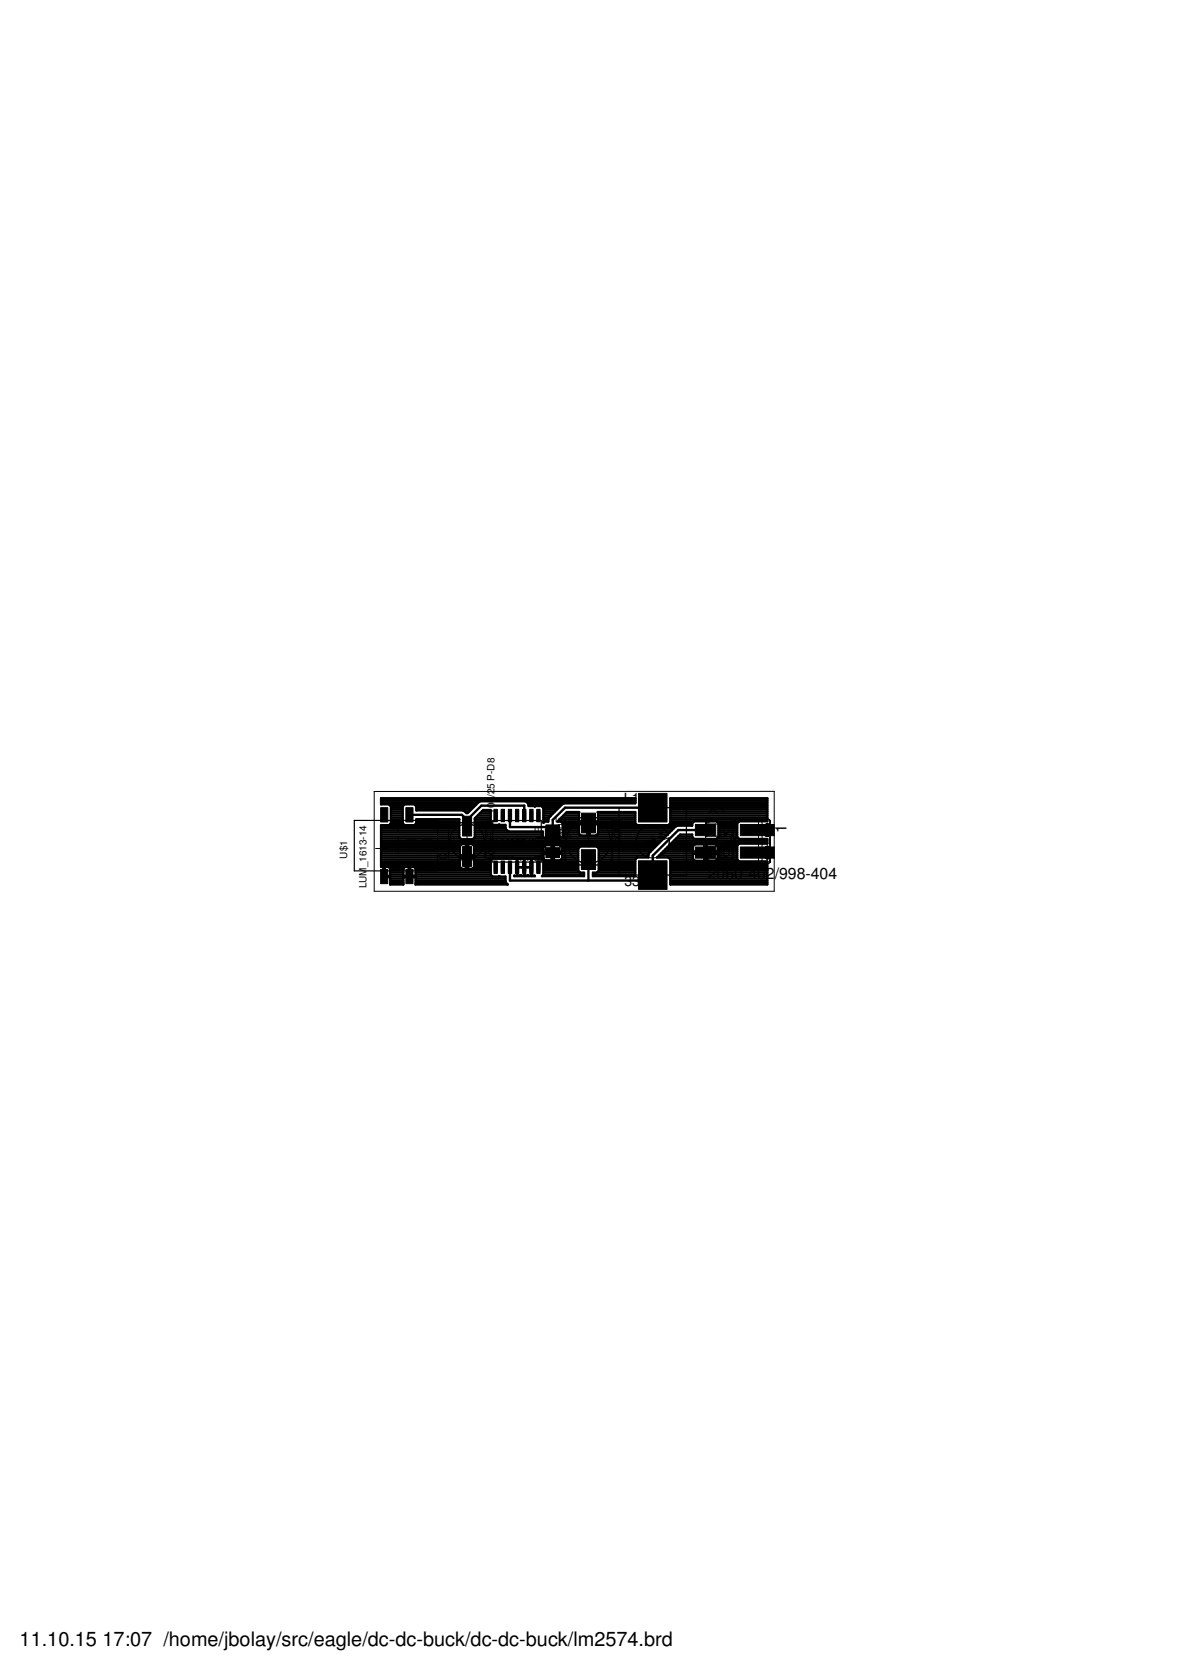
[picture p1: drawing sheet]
<svg xmlns="http://www.w3.org/2000/svg" width="210mm" height="297mm" viewBox="0 0 210 297" stroke-linecap="round" stroke-linejoin="round" font-family="sans-serif">
<g fill="#000" stroke="#000" stroke-width=".18">
<path d="M67.6 154.5h1.3v2.6h-1.3zM67.6 143.6h1.3v2.5h-1.3zM72.1 154.5h1.3v2.6h-1.3zM72.1 143.6h1.3v2.5h-1.3zM82.2 145.1h1.6v3.5h-1.6zM82.2 150.5h1.6v3.5h-1.6zM87.8 153.1h.6v2.2h-.6zM87.8 143.9h.6v2.2h-.6zM87.8 153.4h.5v1.5h-.5zM87.8 144.3h.5v1.5h-.5zM89.1 153.1h.6v2.2h-.6zM89.1 143.9h.6v2.2h-.6z"/>
<path d="M89.1 153.4h.5v1.5h-.5zM89.1 144.3h.5v1.5h-.5zM90.3 153.1h.6v2.2h-.6zM90.3 143.9h.6v2.2h-.6zM90.4 153.4h.5v1.5h-.5zM90.4 144.3h.5v1.5h-.5zM91.6 153.1h.6v2.2h-.6zM91.6 143.9h.6v2.2h-.6zM91.7 153.4h.5v1.5h-.5zM91.7 144.3h.5v1.5h-.5zM92.9 153.1h.6v2.2h-.6zM92.9 143.9h.6v2.2h-.6z"/>
<path d="M92.9 153.4h.5v1.5h-.5zM92.9 144.3h.5v1.5h-.5zM94.1 153.1h.6v2.2h-.6zM94.1 143.9h.6v2.2h-.6zM94.2 153.4h.5v1.5h-.5zM94.2 144.3h.5v1.5h-.5zM95.4 153.1h.6v2.2h-.6zM95.4 143.9h.6v2.2h-.6zM95.4 153.4h.5v1.5h-.5zM95.4 144.3h.5v1.5h-.5zM97 148.5h2.5v.7h-2.5zM97 147.8h2.5v.7h-2.5z"/>
<path d="M97 146.6h2.4v1.8h-2.4zM97 150.7h2.4v1.8h-2.4zM97.1 146.7h2.2v.7h-2.2zM97.1 151.7h2.2v.7h-2.2zM103.3 151h2.5v3.6h-2.5zM103.3 144.5h2.5v3.6h-2.5zM113.5 141h5.1v5.1h-5.1zM113.5 153h5.1v5.1h-5.1zM123.6 146.6h3.5v1.9h-3.5zM123.6 150.6h3.5v1.9h-3.5zM131.6 146.6h6v1.9h-6zM131.6 150.6h6v1.9h-6z"/>
</g>
<g fill="none" stroke="#000" stroke-width=".42">
<path d="M67.7 152.4h28.9M67.7 151.3h14M67.7 153.9h14M67.7 153.6h14M67.7 153.2h14M67.7 152.8h14M67.7 152.1h15.1M67.7 151.7h14M67.7 151h14M67.7 150.6h14M67.7 150.2h14.2M67.7 149.8h49.5"/>
<path d="M67.7 149.5h49.8M67.7 149.1h14.2M67.7 148.7h13.9M67.7 148.3h13.9M67.7 148h13.9M67.7 147.6h13.9M67.7 147.2h13.9M67.7 146.8h13.9M67.7 142.7h17.2M67.7 142.3h45.2M67.7 142h45.2M68.2 155.4h.2"/>
<path d="M68.2 155.1h.2M68.2 154.7h.2M68.2 154.3h.2M68.4 155.8h4.3M69.3 143.1h2.5M69.3 154.3h2.4M69.4 156.9h2.3M69.4 156.6h2.3M69.4 156.2h2.3M69.4 155.4h2.3M69.4 155.1h2.3M69.4 154.7h2.3"/>
<path d="M69.4 146.5h2.3M69.5 146.1h2.1M69.5 145.7h2.1M69.5 145.4h2.1M69.5 145h2.1M69.5 144.6h2.1M69.5 144.2h2.1M69.5 143.8h2.1M69.5 143.5h2.1M72.7 155.4h.2M72.7 155.1h.2M72.7 154.7h.2"/>
<path d="M72.7 154.3h.2M72.8 144.8h9.3l.9 1M73.8 143.1h10.8M73.8 154.3h8.1M73.9 156.9h16M73.9 156.6h15.9M73.9 156.2h15.9M73.9 155.4h13.3M73.9 155.1h13.3M73.9 154.7h13.3M73.9 146.5h7.7M74 146.1h7.6"/>
<path d="M74 145.7h7.6M74 143.8h9.8M74 143.5h10.2M81.7 152.4l.1 1.8 .2 .2 .8 .1v-4.4h-.8l-.2 .2-.1 1.8h2.6v-1.6l-.3-.4h-.8v4.4l.8-.1 .2-.2 .1-1.8M82.6 144.2h.8M82.8 151.3h.4M82.8 154.3h.4M82.8 153.9h.4M82.8 153.6h.4M82.8 153.2h.4M82.8 152.8h.4M82.8 151.7h.4"/>
<path d="M82.8 151h.4M82.8 150.6h.4M82.8 150.2h.4M83 145.8v1.2M83.2 152.1h13.4M84.1 154.3h3.1M84.2 150.2h32.6M84.2 149.1h33.7M84.3 151.3h12.3M84.3 153.9h2.9M84.3 153.6h2.9M84.3 153.2h2.9"/>
<path d="M84.3 152.8h2.9M84.3 151.7h13.7M84.3 151h12.3M84.3 150.6h12.3M84.4 146.1h2.8M84.4 148.7h12.1M84.4 148.3h12.1M84.4 148h12.1M84.4 147.6h5.7M84.4 147.2h5.5M84.4 146.8h5.4M84.4 146.5h3"/>
<path d="M84.4 145.7h2.8M84.5 145.4h2.7M84.9 145h2.3M85.3 144.6h1.9M85.7 144.2h1.5M87.2 152.8v2.7l.3 .3M87.5 152.5l-.3 .3M88.6 152.5l.1 .1 .1-.1M88.6 155.8h.2M89.9 152.5l.1 .1 .1-.1M91.2 152.5l.2 .2 .9-.1 .2 .1 .3-.1h.7l.3 .1 .3-.1 .9 .1 .2-.2M91.4 155.7h3.7l-.1-.1-.9 .1-.3-.1-.3 .1h-.7l-.3-.1-.2 .1h-.9"/>
<path d="M91.9 154.2h2.6M91.9 152.6v3.1M91.9 155.4h.1M91.9 155.1h.1M91.9 154.7h.1M91.9 154.3h.1M91.9 153.9h.1M91.9 153.6h.1M91.9 153.2h.1M91.9 152.8h.1M93.2 145v-1.8h-7.6l-2.6 2.6M93.2 152.6v3.1"/>
<path d="M93.2 155.4h.1M93.2 155.1h.1M93.2 154.7h.1M93.2 154.3h.1M93.2 153.9h.1M93.2 153.6h.1M93.2 153.2h.1M93.2 152.8h.1M93.8 142.7h19.1M94 143.1h5.8M94.4 152.6v3.1M94.4 155.4h.1"/>
<path d="M94.4 155.1h.1M94.4 154.7h.1M94.4 154.3h.1M94.4 153.9h.1M94.4 153.6h.1M94.4 153.2h.1M94.4 152.8h.1M96.2 152.5l.4 .3M96.4 143.5h3M96.6 146.1h.2M96.6 155.4h7.2M96.6 155.1h6.4"/>
<path d="M96.6 154.7h6.2M96.6 154.3h6.2M96.6 153.9h6.2M96.6 153.6h6.2M96.6 153.2h6.2M96.6 152.8h.2M96.6 145.7h.9M96.6 145.4h1M96.6 145h1.3M96.6 144.6h1.7M96.6 144.2h2.1M96.6 143.8h2.4"/>
<path d="M96.7 150.4l.3-.2h1v2.7l-1.2-.1-.2-.3v-.7h3.3l-.1 1-.3 .1h-1.1v-2.7l1.3 .1 .2 .3v.8h-3.3zM97.8 145.1h.1M98 152.4h.4M98 151.3h.4M98 152.8h.4M98 152.1h.4M98 151h.4M98 150.6h.4M98.4 151.7h4.4M99.4 145.7h3.5M99.7 146.1h4.7v2.4h-1.1l-.3-.2M99.7 152.8h3.1"/>
<path d="M99.8 145.4h3.1M99.9 150.6h3.1M99.9 152.4h2.9M99.9 151.3h2.9M99.9 152.1h2.9M99.9 151h2.9M100 148.7h18.3M100 148.3h3M100 148h2.9M100 147.6h2.9M100 147.2h2.9M100 146.8h2.9"/>
<path d="M100 146.5h4.4M100.1 145h2.8M100.5 144.6h2.4M102.9 146.1v-1.7h-2.1l-1.7 1.6h.6l.3 .4v2.3l-.3 .3h-2.9l-.3-.3v-.9h-6l-.5-.3-.2-.9h-2.3l-.3-.3v-2.3h-1.3l-1.5 1.5v3.3l-.3 .4h-2.1l-.4-.4v-3.2h-7.6v.7l-.3 .4h-1.8l-.3-.4v-3l.3-.3h1.8l.3 .3v.8h8.3l.6 .4h.2l2-1.9 .3-.2h7.9a.79 .79 0 0 1 .7 .9h1l.1 .1 .1-.1h1l.4 .3v2.6l.2-.2h.7l.1-.7 2.4-2.4 .3-.1h12.6v-.9h-45.2v1.1h1.5l.3 .3v3l-.3 .4h-1.5v7.4h.5v1.6h1.2l-.1-1.3-.2-.3h-.7v1.8h1l-.1 1.3h2.4v-1.3h1v-1.8h-.6l-.3 .2-.1 1.4h2.2v-1.2l-.2-.3-.8-.1v1.8h1v1.3h16.3l-.4-.5v-.9h-16.9M103 148.3l-.1-1.8h3.4l-.1 1.8M104.4 148.3h.4M104.4 148h.4M104.4 147.6h.4M104.4 147.2h.4M104.4 146.8h.4M104.6 152.8v3.7M104.8 146.5h8.2"/>
<path d="M105.4 155.4h7.5M106.2 155.1h6.7M106.2 150.6h10.2M106.2 148.3h12.5M106.3 146.1l-.1-1.7h6.7v1.9l.3 .4h5.6l.3-.4v-4.4h17.3v4.1h-5l-.4 .3v2.5l.4 .3h5v.9h-5l-.4 .3v2.5M106.3 148h12.7M106.3 147.6h13.1M106.3 147.2h13.5M106.3 146.8h13.9M106.3 145.7h6.6M106.3 145.4h6.6M106.3 145h6.6"/>
<path d="M106.3 144.6h6.6M106.4 152.4h6.8M106.4 151.3h9.3M106.4 154.7h6.5M106.4 154.3h6.5M106.4 153.9h6.5M106.4 153.6h6.5M106.4 153.2h6.5M106.4 152.8h6.5M106.4 152.1h8.8M106.4 151.7h8.9M106.4 151h9.6"/>
<path d="M112.9 146.1h-8.1v2.4h1.1l.3-.2M116 143.6h-15.6l-2.2 2.2v1.7l-.5-.5h-7.1v-2M116.8 152.4l4.1-4h2.1v.4l.4 .3h4l.3-.3v-2.5l-.3-.3h-4l-.4 .3v.5h-2.6l-.3 .1-4.7 4.7-.2 .8h-2l-.3 .4v2.9h-7.5v-.6h.7l.3-.3v-4l-.3-.3h-3l-.3 .3v4l.3 .3h.7v.6h-7.5l.3-.2v-2.7M116.8 152.4h2l.3 .4v4.4h17.3v-4.1h-5l-.4-.3M116.8 152.4h.1M117.2 152.1h5.9M117.5 151.7h7.7M117.9 151.3h13.1M118.3 151h4.8M118.6 150.6h4.5M118.8 152.4h4.3M119 150.2h4.3"/>
<path d="M119 146.5h4M119.1 155.8h17.3M119.1 146.1h4.2M119.1 156.9h17.3M119.1 156.6h17.3M119.1 156.2h17.3M119.1 155.4h17.3M119.1 155.1h17.3M119.1 154.7h17.3M119.1 154.3h17.3M119.1 153.9h17.3M119.1 153.6h17.3"/>
<path d="M119.1 153.2h17.3M119.1 152.8h4.1M119.1 145.7h17.3M119.1 145.4h17.3M119.1 145h17.3M119.1 144.6h17.3M119.1 144.2h17.3M119.1 143.8h17.3M119.1 143.5h17.3M119.1 143.1h17.3M119.1 142.7h17.3M119.1 142.3h17.3"/>
<path d="M119.1 142h17.3M119.4 149.8h17M119.8 149.5h16.6M120.1 149.1h3.2M120.5 148.7h2.5M123.1 151.3v-.8l.3-.4h1.8v2.9h-1.7l-.2-.2-.2-1h4.5l-.1 1M125.2 152.4h.4M125.2 152.8h.4M125.2 152.1h.4M125.2 151h.4M125.2 150.6h.4M125.2 150.2h.4"/>
<path d="M125.3 147.6h-4.7l-4.6 4.5v3.8l-.6 .6h-24.8v-2.3M125.6 151.7h5.4M127.4 150.2l-.2-.1h-1.6v2.9h1.6l.3-.2M127.4 150.2l.2 .3v.8M127.4 150.2h3.7M127.4 149.1h3.9M127.5 146.1h3.8M127.5 152.8h3.5M127.6 152.4h3.4M127.6 152.1h3.4M127.6 151h3.4M127.6 150.6h3.4"/>
<path d="M127.7 148.7h3.3M127.7 148.3h3.3M127.7 148h3.3M127.7 147.6h3.3M127.7 147.2h3.3M127.7 146.8h3.3M127.7 146.5h3.3"/>
</g>
<g fill="none" stroke="#000" stroke-width=".21">
<path d="M63 145.8h14.8v9h-14.8zM70.8 152.8v1h1M70.8 148.8v1M70.8 150.8v1M71.8 146.8h-1v1M72.3 151.3h1.7M72.3 149.3h1.7M72.8 153.8h1M72.8 146.8h1M74.8 153.8h1M74.8 146.8h1M75 149.3h1.8a1.02 1.02 0 0 1 .8 1 1.02 1.02 0 0 1-.8 1h-1.8"/>
<path d="M76.8 153.8h1M76.8 146.8h1M80.6 146.3h4.8l.9 .9v5.6h-6.6v-5.6zM87.6 145.9h8.6v7.3h-8.6zM87.6 152.8h8.6M96.9 147.4h2.6v4.3h-2.6zM100.4 145.4h8.4v7.4l-.9 1h-6.6l-.9-1zM110 143.6h12v12h-12zM125.4 146.1h.1M125.4 148.5l.1 .1M125.4 153v.1M125.4 149.9h.1"/>
<path d="M125.4 149.9l.1 .1M125.4 149.2v.1M125.4 146.6v.1M125.4 148.5h.1M125.4 150.6v.1M125.4 152.5h.1M125.4 147h-1.6v1.2h1.6M125.4 151h-1.6v1.1h1.6M125.4 149.1v.1M125.4 149.9v.1M125.4 150.6h.1M125.4 150h.1"/>
<path d="M125.4 146.6h.1M125.4 148.6h.1M125.4 152.5l.1 .1M125.5 153h-.1M125.5 146.5l-.1 .1M125.5 149.1l-.1 .1M125.5 150.5v.1M125.5 150.5l-.1 .1M136.8 146.7l.1 .2M136.8 150.6v.1M136.8 153.3h.1M136.8 145.8v.9"/>
<path d="M136.8 148.4v.1M136.8 148.4h.1M136.8 152.4h.1M136.8 152.4v.1M136.8 145.9h.1M136.8 149.6l.1 .3M136.8 150.7l.1 .2M136.8 148.4v2.3M136.8 149.6l.1 .2M136.8 149.5v.1M136.8 153.2h.1M136.8 152.4v.9"/>
<path d="M136.8 146.8h.1M136.8 149.8h.1M136.8 149.4v.1M136.8 149.4l.1 .1M136.9 145.9l-.3-.3h-11.2v7.9h11.2l.2-.3M136.9 148.3l-.1 .1M136.9 149.2l-.1 .2M136.9 152.3l-.1 .1M136.9 149.9v.1M136.9 149.9h.1M136.9 149.8v.1M136.9 149.3v.1"/>
<path d="M136.9 149.3h.1M136.9 149.2h.1M136.9 152.3v.1M136.9 153.2h-.1M136.9 145.9v3.3M136.9 149.9v3.3M136.9 146h.1M136.9 146.9v.1M136.9 147h.1M136.9 148.2h.1M136.9 148.3h-.1M136.9 149.1h.1"/>
<path d="M136.9 153.1v.1M136.9 152.3h.1M136.9 151h.1M136.9 146.1h.1M136.9 147.2h.1M136.9 148.1h.1M136.9 153.1h.1M136.9 153v.1M136.9 153h.1M136.9 152.1h.1"/>
<circle cx="83" cy="149.5" r="3.1"/>
<circle cx="104.6" cy="149.6" r="3.9"/>
</g>
<g fill="none" stroke="#000" stroke-width=".18">
<path d="M66.5 140.7h71.1v17.7h-71.1zM66.8 150.8h2M67.8 149.8v2M82 149.6h2M83 148.5v2.1M90.9 149.6h2M91.9 148.5v2.1M97.5 149.6h1.5M98.2 148.8v1.5M103.6 149.6h2M104.6 148.5v2.1M113.3 150.7l.4 .7 1 .8"/>
<path d="M114.6 147a2.94 2.94 0 0 0-1.5 3.2M115 149.6h2M116 148.5v2.1M117.3 146.9a2.7 2.7 0 0 1 1.5 1.5M118.8 148.4a2.96 2.96 0 0 0-3.6-1.7 2.96 2.96 0 0 0-2.1 3.5M118.8 148.4l-5.7 1.8M118.9 148.9a2.94 2.94 0 0 1-1.5 3.2M118.9 148.9a2.96 2.96 0 0 1-2 3.5 2.96 2.96 0 0 1-3.6-1.7M118.9 148.9l-5.6 1.8M125.5 152.6h.1M125.5 146.2h.1M125.5 150l.1 .1"/>
<path d="M125.5 149.1h.1M125.5 146.5h.1M125.5 148.6l.1 .1M125.5 152.6l.1 .1M125.5 146.2l.1 .1M125.5 150.5h.1M125.5 152.9v.1M125.5 152.6v.1M125.5 152.9h.1M125.5 146.5v2.1M125.5 146.5h4.7M125.5 152.9l.5-.1v.3h4.7"/>
<path d="M125.5 150.5v2.2M125.5 148.7h4.7M125.5 152.7h4.7M125.6 150.5h-.1M125.6 150.5h4.6l.1 .1M125.6 149.1h.4v.2h1.2M125.6 149.1h-.1M125.6 150.5h.1M125.6 152.8v.1M125.6 146.3h.1M125.6 150.1h.1M125.6 149.1h.1"/>
<path d="M127.2 145.6v.5M127.2 146.5v2.2M127.2 150.5v2.2M127.2 153.1v.4M127.2 149.9h-1.2v.2l-.5-.1M127.8 146.5v2.2M127.8 150.5v2.2M128.2 146.5v2.2M128.2 150.5v2.2M128.8 151.1h.1M128.8 146.5v.6M128.8 148v.7"/>
<path d="M128.8 150.5v.6M128.8 152v.7M128.8 148v.1M128.8 152l.1 .2M128.8 147.1l-.2 .5 .2 .4M128.8 147.1h.1M128.8 151.1l-.2 .5 .2 .4M128.8 148.1h.1M128.8 152.1h.1M128.8 151h.1M128.8 147h.1M128.8 148.1l.3 .1"/>
<path d="M128.9 152.2h.1M128.9 148.2h.1M128.9 147h-.1M128.9 147h.1M128.9 146.9v.1M128.9 150.9l-.1 .2M128.9 151h.1M128.9 150.9v.1M129 152.2h.1M129 149.6h2M129 148.2v.1M129 146.9l-.1 .1"/>
<path d="M129 150.9h-.1M129.1 146.9h-.2M129.1 146.9a.69 .69 0 0 1 .5 .7 .69 .69 0 0 1-.5 .6M129.1 150.9a.69 .69 0 0 1 .5 .7 .69 .69 0 0 1-.5 .6M129.1 146.5v.4M129.1 148.2v.5M129.1 150.5v.4M129.1 152.2v.5M129.1 146.9h.1M129.1 150.9h-.1M130 148.5v2.1M130 145.6v.5"/>
<path d="M130 149.1v1M130 153.1v.4M130.1 146.5h.1M130.1 146.5l.1 2.2M130.2 150.5v2.2M130.2 150.5l.1 .1M130.2 148.7h.1M130.2 152.6v.1M130.2 146.5l.1 .1M130.2 146.5l.1 .1v1.9M130.2 148.6h.1M130.2 150.5h.1"/>
<path d="M130.2 148.6v.1M130.2 152.6h.1M130.2 146.5h.1M130.3 148.6h.1M130.3 150.5h.1M130.3 148.6h-.1M130.3 152.6h.1M130.3 152.6h-.1M130.3 148.5v.1M130.3 152.5v.1M130.3 146.7h.1M130.3 150.6v1.9"/>
<path d="M130.3 148.5h.1M130.3 152.5h.1M130.3 150.6h.1M130.4 145.6v7.9M130.6 145.6v.5M130.6 149.1v1M130.6 153.1v.4M130.6 146.1h.1M130.6 149.1h.1M130.6 150.1h.1M130.6 153.1h.1M130.7 146.1h.1"/>
<path d="M130.7 153v.1M130.7 149.1h-3.5v1h3.5M130.7 146.1h-4.7v.2h-.5M130.7 149v.1M130.7 149h.1M130.7 153v.5M130.7 150.1h.1M130.7 146.1v2.9M130.7 150.1v2.9M130.7 145.6v.5M130.7 149v1.1M130.7 153h.1"/>
<path d="M134.8 145.6v7.9M135.4 145.6v7.9M135.7 147.7l.1 .1M135.7 147.6h.1M135.7 151.7l.1 .1M135.7 151.7h.1M135.7 151.4l.1 .1M135.8 147.3l-.1 .1M135.8 147.3h.1M135.8 151.3l-.1 .1M135.8 151.3h.1M135.8 148v.2"/>
<path d="M135.8 152v.2M135.8 147.1v1M135.8 151.1v.9M135.8 152h.1M135.8 151.1h.1M135.8 148.1v.1M135.8 152.1v.1M135.8 148.2l.2 .2M135.8 152.2l.1 .1M135.8 146.9v.2M135.8 150.9v.2M135.8 147h.1"/>
<path d="M135.8 151h.1M135.9 146.9h.1M135.9 148.2v.1M135.9 148.3l.1 .1M135.9 152.3l.3 .4h.3M135.9 146.7l-.1 .2M135.9 150.7l-.1 .2M135.9 146.8h.1M135.9 150.8h.1M136 148.4l.1 .2M136 150.7h.1M136 152.4h.1"/>
<path d="M136 148.5h.1M136 150.6h.1M136 152.5h.1M136 146.6v.1M136 150.6l-.1 .1M136 150.6v.1M136.1 152.5v.1M136.1 146.6h.1M136.1 150.6h.1M136.1 148.5h.1M136.1 148.5v.1M136.1 150.5v.1"/>
<path d="M136.1 150.5h.1M136.1 148.6h.1M136.1 146.5v.1M136.1 148.6l.2 .1M136.1 146.5l-.2 .2M136.1 146.5h.1M136.2 148.6h.1M136.2 146.5h.1M136.2 150.5h.1M136.2 152.6h.1M136.2 146.5h.3M136.2 148.7h.3"/>
<path d="M136.2 150.5l-.2 .1M136.2 150.5h.3M136.3 146.5h-.1M136.3 152.7h.1M136.3 148.7h.1M136.4 146.4l-.1 .1M136.4 150.5h-.2M136.4 148.7h.1M136.4 146.4v.1M136.4 152.7h.1M136.4 150.4v.1M136.4 146.4l.1 .1"/>
<path d="M136.5 152.7h.1M136.5 150.4l.1 .1M136.5 148.7h.1M136.5 146.5l.3 .2M136.5 150.5l.3 .1M136.6 146.5h.1M136.6 152.6l-.1 .1M136.6 148.6h.1M136.7 148.6l-.2 .1M136.7 148.6h.1M136.7 152.5h.1M136.8 148.5l-.1 .1"/>
<path d="M136.8 152.5l-.3 .1"/>
</g>
<circle cx="117.5" cy="148.2" r=".25" fill="#000" stroke="#000" stroke-width=".18"/>
<g font-size="3.5">
<text x="3.5" y="292.5">11.10.15</text>
<text x="18.2" y="292.5">17:07 /home/jbolay/src/eagle/dc-dc-buck/dc-dc-buck/lm2574.brd</text>
</g>
<g font-size="2.8">
<text x="139.8" y="148" transform="rotate(-90 139.8 148)">1</text>
<text x="125.8" y="156.3">2060-402</text>
<text x="137.7" y="156.3">/998-404</text>
</g>
<g font-size="2.5">
<text x="110.9" y="142.8">L1</text>
<text x="111" y="157.5">33</text>
</g>
<g font-size="1.8">
<text x="87.9" y="142.7" transform="rotate(-90 87.9 142.7)">0</text>
<text x="87.9" y="141.7" transform="rotate(-90 87.9 141.7)">/2</text>
<text x="87.9" y="140.2" transform="rotate(-90 87.9 140.2)">5 P-D8</text>
<text x="87.9" y="147.4" transform="rotate(-90 87.9 147.4)">VF 10</text>
<text x="96.3" y="148.1" transform="rotate(-90 96.3 148.1)">F</text>
<text x="100.1" y="149.3" transform="rotate(-90 100.1 149.3)">7</text>
<text x="100.1" y="148.3" transform="rotate(-90 100.1 148.3)">0</text>
<text x="100.1" y="147.3" transform="rotate(-90 100.1 147.3)">u</text>
<text x="100.1" y="146.3" transform="rotate(-90 100.1 146.3)">F</text>
<text x="61.7" y="152.6" transform="rotate(-90 61.7 152.6)">U$1</text>
<text x="87.3" y="153.1" transform="rotate(-90 87.3 153.1)">IC</text>
<text x="87.9" y="153" transform="rotate(-90 87.9 153)">1</text>
<text x="96.3" y="153.2" transform="rotate(-90 96.3 153.2)">B</text>
<text x="96.6" y="150.3">3.3</text>
<text x="100.1" y="150.3" transform="rotate(-90 100.1 150.3)">4</text>
<text x="65.1" y="157.9" transform="rotate(-90 65.1 157.9)">LUM_1613-14</text>
</g>
</svg>
